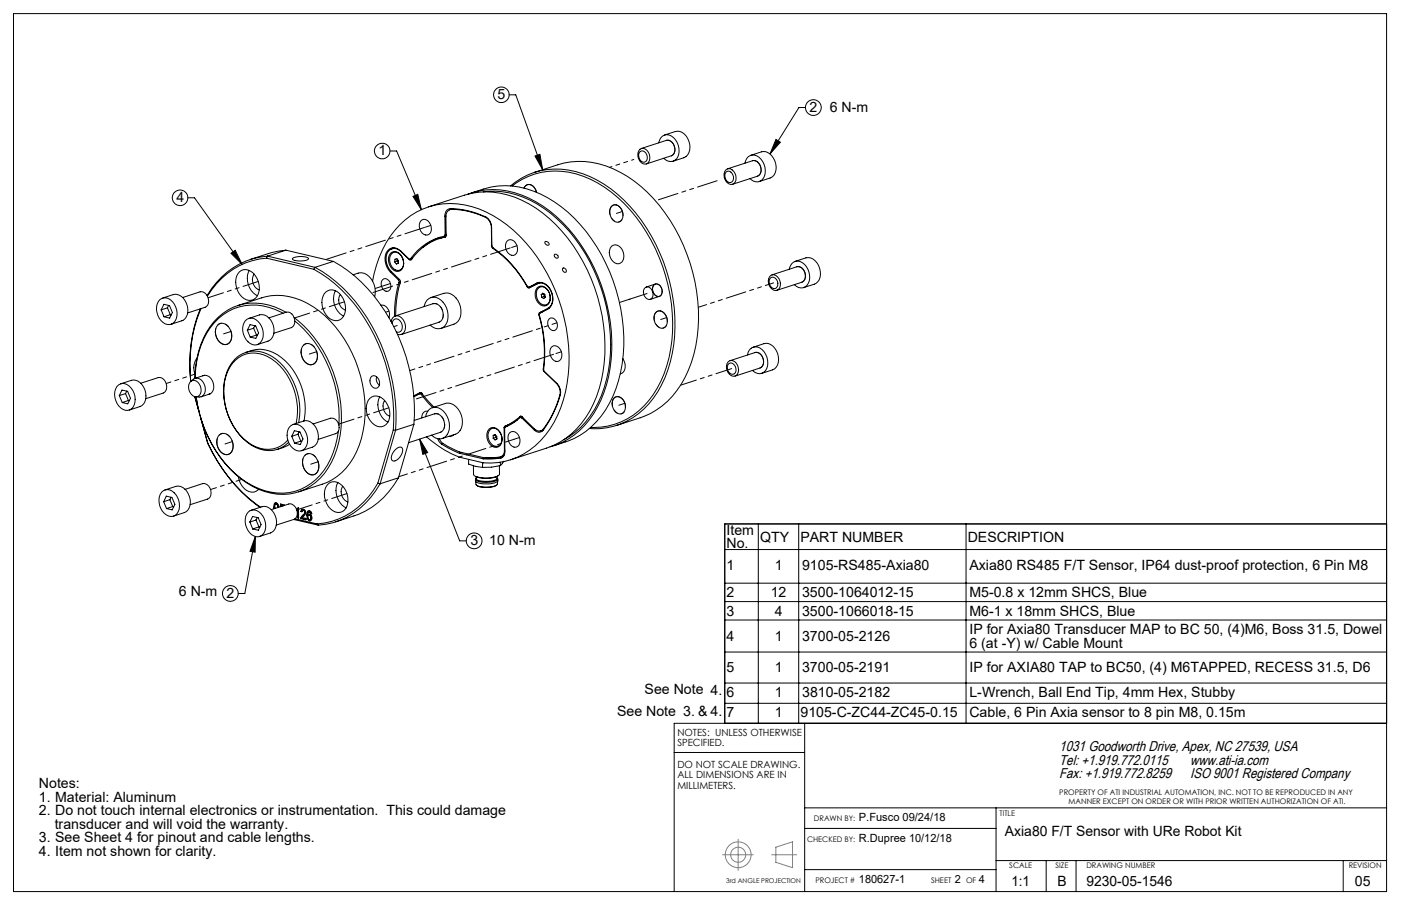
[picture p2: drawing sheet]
<svg xmlns="http://www.w3.org/2000/svg" width="432mm" height="279mm" viewBox="0 0 432 279" stroke-linecap="round" stroke-linejoin="round" font-family="sans-serif">
<g fill="none" stroke="#808080" stroke-width=".31">
<path d="M227.5 258.8v9.6M222.7 263.6h9.5M237.8 263.6h7.8M239.1 261.3l5.2-1.7v8l-5.2-1.7z"/>
<circle cx="227.5" cy="263.6" r="4"/>
<circle cx="227.5" cy="263.6" r="2.32"/>
</g>
<g fill="none" stroke="#000" stroke-width=".31">
<path d="M4.2 4.2h423.2v270.8h-423.2zM156.9 29.2h2.1l8.3 23.2M248.2 33.2h-2l-8.9 14.3M120.2 46.6h2l7.7 18.1M144.2 59.9a24.1 24.1 0 0 1 20.9 2.3 48.1 48.1 0 0 1 21.1 28.4 48.1 48.1 0 0 1-1 32.7 24.3 24.3 0 0 1-15.7 14.5M145.3 59.5a25.5 25.5 0 0 1 25.6 2.8 51.3 51.3 0 0 1 20.4 32.9 43.5 43.5 0 0 1-4.6 31.2 22.9 22.9 0 0 1-12.4 9.9l-3.7 1.2M148.9 59.2a27.4 27.4 0 0 1 20.8 6.6 53.1 53.1 0 0 1 17.2 51.2 28 28 0 0 1-13.1 18.6M157.3 57.3a22.4 22.4 0 0 1 24.6-2.8 45 45 0 0 1 21.5 23.6 50.4 50.4 0 0 1 1.6 38.4 23.8 23.8 0 0 1-20 15.7h-3.4M157.8 57.4a22.4 22.4 0 0 1 24.3-2.1 45.1 45.1 0 0 1 21.1 24.2 50.5 50.5 0 0 1 1.5 35.8 24.5 24.5 0 0 1-17.4 16.1l-5.3 .4M161.5 58a1.89 1.89 0 0 1 2-1.1 1.89 1.89 0 0 1 1.6 1.7l.2 .7M164.7 53.2a36.3 36.3 0 0 1 13.4-3.4 30.5 30.5 0 0 1 21.4 9.5 54.1 54.1 0 0 1 14.4 50 28 28 0 0 1-13.5 18.3l-3.1 1.2-7.2 2.4M164.9 48.1l1.5-.5 .9 4.8z"/>
<path d="M197.3 46a2.04 2.04 0 0 1 2.8 1.6 2.09 2.09 0 0 1-1.3 3 2.84 2.84 0 0 1-1.5-4.6zM197.3 46.7a1.83 1.83 0 0 1 2.1 .9 1.83 1.83 0 0 1-.4 2.2 1.73 1.73 0 0 1-1.8-.4 1.73 1.73 0 0 1-.4-1.8zM197.7 45.8l7.7-2.5a2.65 2.65 0 0 1 2.4 1.8 2.65 2.65 0 0 1-.9 2.9l-7.7 2.6M203 44.1a2.69 2.69 0 0 1 2.2-2.5 2.69 2.69 0 0 1 2.9 1.4 4.8 4.8 0 0 1 0 6.4 2.72 2.72 0 0 1-3.5-.6M204.8 41.6l3.3-1a4.1 4.1 0 0 1 4.5 3.9 3.6 3.6 0 0 1-1.8 4.1l-3.3 1.1M223.7 52.5a1.8 1.8 0 0 1 2.9 1 2.1 2.1 0 0 1-1.5 3.4 2.93 2.93 0 0 1-1.4-4.4zM223.9 53a1.64 1.64 0 0 1 2.2 1.6 1.3 1.3 0 0 1-1 1.7 1.3 1.3 0 0 1-1.5-1.3 1.8 1.8 0 0 1 .3-2zM224.2 52.1l7.8-2.5a2.64 2.64 0 0 1 2.4 1.8 2.64 2.64 0 0 1-.9 2.9l-7.7 2.5M229.6 50.3a2.66 2.66 0 0 1 2-2.4 2.66 2.66 0 0 1 2.9 1.2 5 5 0 0 1 .3 6.4 2.61 2.61 0 0 1-3.7-.4M231.4 47.9l3.3-1.1a4 4 0 0 1 4.4 3.7 3.6 3.6 0 0 1-1.8 4.4l-3.3 1.1M239.1 43l1.4 .9-3.2 3.6zM57.9 61h2l14.7 20.5"/>
<path d="M71.2 78.1l1.3-.9 2.1 4.3zM82.2 79.6a23.2 23.2 0 0 0-18.3 11.7M82.2 79.6l14.5 3.4M82.4 79a23.6 23.6 0 0 0-18.6 12.1M82.4 79l-.2 .6M82.4 79l14.7 3.4M88.1 77.2a39.1 39.1 0 0 0-10.9 2.8M88.1 77.2l-5.7 1.8M88.1 77.2l14.7 3.4M90.3 79.6a5.6 5.6 0 0 1 4.8 .1 2.79 2.79 0 0 1-2.8 .8l-.7-.1a1.39 1.39 0 0 1-1.5-.6zM120.4 78.1a2.29 2.29 0 0 1 3.7 1.5 2.81 2.81 0 0 1-1.4 4.1 3.6 3.6 0 0 1-2.3-5.6zM120.7 78.3a1.96 1.96 0 0 1 3.1 .8 2.93 2.93 0 0 1-.7 4.3 3.1 3.1 0 0 1-2.8-4.6z"/>
<path d="M121.1 76.4l-.5 .4M121.7 76.4l-.9 .3M122.4 80v.5M123.6 77.6a2.55 2.55 0 0 0-2.9-.8 2.55 2.55 0 0 0-1.7 2.5 5.5 5.5 0 0 0 1.6 4.4l2.6 2.6 .2 .4a40.3 40.3 0 0 0-1.4 10.7M123.6 77.6l2.6 2.5M123.6 77.5v.1M126.5 79.8h-.6a7 7 0 0 0-4.5-3.4 3.1 3.1 0 0 0-2.7 4.1 6 6 0 0 0 1.6 3.4M126.9 79.7l-.7 .4M127.1 79.7l-.7 .2M127.2 79.6l-.7 .2M127.3 60.6l1.5-.7 1.1 4.8zM129.8 68a1.88 1.88 0 0 1 2.9 1.3 2.01 2.01 0 0 1-1.6 3.2 2.94 2.94 0 0 1-1.3-4.5z"/>
<path d="M132.1 63.8l11.1-3.6a24.6 24.6 0 0 1 19.9 2.7 48.5 48.5 0 0 1 21.1 28.8 47.8 47.8 0 0 1-1.3 32.8 24.4 24.4 0 0 1-14.4 13.7l-11.1 3.6M135.6 73.2a15.7 15.7 0 0 0-5.3 3.1M137.1 66.7l.1 5.7M137.2 72.4l-.1 .3a17.6 17.6 0 0 0-10.6 7.1M137.2 73.1a19 19 0 0 0-10.7 7.2l-.3-.2M137.2 73.1h.1M137.4 73l-2 .6M137.4 66.6l-.3 .1M137.5 72.6l-.6 .2M137.5 72.2l-.3 .2M138.9 64.3a24.1 24.1 0 0 1 11.5 3.1l.6 .8 .5 1.4 .1 6.4a40 40 0 0 1 11.2 12.5h.3M138.9 64.3a1.94 1.94 0 0 0-1.8 2.4"/>
<path d="M138.9 64.3l-.4 .4M139.2 64.6a1.99 1.99 0 0 0-1.8 2.3l.1 5.8-.3 .4M139.2 64.6a24.9 24.9 0 0 1 10.4 2.4M139.6 64.3l-.9 .3M139.8 64.4l-.6 .2M149.6 67a3.6 3.6 0 0 1 1.8 3.2M149.8 67h-.2M151.4 70.2l.1 5.7M151.4 70.2h.1M151.5 75.9l.4 .7M151.6 75.9h-.1M151.9 76.6a35.3 35.3 0 0 1 10.6 11.9"/>
<path d="M152 76.5l-.1 .1M156.4 74.3a1.88 1.88 0 0 1 2.8 1.2 2.03 2.03 0 0 1-1.5 3.2 2.95 2.95 0 0 1-1.3-4.4zM168 74.5a.79 .79 0 0 1 .9 .2 .79 .79 0 0 1 .2 .9 .87 .87 0 0 1-1.1-1.1zM170.9 78.5a.77 .77 0 0 1 .9 .2 .77 .77 0 0 1 0 .9h-.5l-.4-.4zM188.5 76a2.16 2.16 0 0 1 3.3 1 2.96 2.96 0 0 1-1 4.3 3.3 3.3 0 0 1-2.3-5.3zM188.6 63.5a2.03 2.03 0 0 1 3.1 1.3 2.42 2.42 0 0 1-1.4 3.7 3.2 3.2 0 0 1-1.7-5zM49.2 92.5a2.9 2.9 0 0 1 4.5 1.2 4.4 4.4 0 0 1-.7 6.2 3.8 3.8 0 0 1-4.6-3.5 4.3 4.3 0 0 1 .8-3.9zM49.7 95.6l.8-1.8 1.7 .5 .9 2.1-.8 1.7-1.7-.4M49.7 95.6l.9 2.1M50.1 91.9l3.3-1.1a3.9 3.9 0 0 1 4.3 3.6 3.6 3.6 0 0 1-1.6 4.5l-3.4 1.1M51.6 94.9l-1.9 .7M51.6 94.9l.9 2.1"/>
<path d="M52 94.2l-.4 .7M52.5 97l-1.9 .7M52.5 97l.3 .1M56.3 91.8l5.4-1.8a2.65 2.65 0 0 1 2.4 1.8 2.65 2.65 0 0 1-.9 3l-5.4 1.7M61.7 95.2a45.1 45.1 0 0 0-2.9 22.5M61.9 95.2a44.5 44.5 0 0 0-3.1 22.4M73.3 94.2a34.5 34.5 0 0 1 12-3.1 23.9 23.9 0 0 1 18 9.6 39.9 39.9 0 0 1 8.1 34.5 19.4 19.4 0 0 1-12.1 14.1l-7.3 2.4M73.8 83.8a3.6 3.6 0 0 1 5.4 2 4.9 4.9 0 0 1-1 6.6 4.1 4.1 0 0 1-5.2-3.4 5 5 0 0 1 .8-5.2zM75.6 98.9a2.75 2.75 0 0 1 4.5 .9 4.6 4.6 0 0 1-.3 6.2 3.6 3.6 0 0 1-4.8-3 4.5 4.5 0 0 1 .6-4.1zM76.7 98.2l3.3-1.1a4.3 4.3 0 0 1 4.5 5.1 3.1 3.1 0 0 1-1.9 3l-3.3 1.1M76.8 83.4a6 6 0 0 0 2.5 7.8M78.4 84.6a3.2 3.2 0 0 0 1.5 4.8"/>
<path d="M82.9 98l5.3-1.7a2.65 2.65 0 0 1 2.5 1.8 2.65 2.65 0 0 1-.9 2.9l-5.4 1.8M87.2 96.6a16.7 16.7 0 0 0-24.4 8 30.3 30.3 0 0 0-2.7 12.1M88.2 96.3a17 17 0 0 0-22.3 2.9 27 27 0 0 0-5.8 17.5M90.7 98a39.2 39.2 0 0 1 13.1 40.6 18.4 18.4 0 0 1-14.7 13.8 22 22 0 0 1-18.2-7.8 40.6 40.6 0 0 1-10.5-22.2M90.9 99a39.3 39.3 0 0 1 13.6 32.1M96.7 83a49 49 0 0 1 22.1 29 56.1 56.1 0 0 1 2.4 20.6M97.1 82.4a48.7 48.7 0 0 1 21.4 26.5 56.8 56.8 0 0 1 3.4 23.8M97.1 82.4l-.4 .6M100.4 90.1a3.2 3.2 0 0 1 4.8 1.2 5.6 5.6 0 0 1 .1 6.9 3.6 3.6 0 0 1-5.4-2 5.4 5.4 0 0 1 .5-6.1zM102.8 80.6a48.9 48.9 0 0 1 21.3 26.4 55.6 55.6 0 0 1 3.5 23.8M102.8 80.6l-5.7 1.8M103.4 89.7a6 6 0 0 0 2.5 7.8"/>
<path d="M104.9 90.8a3.2 3.2 0 0 0 1.6 4.8M108.8 84.7a4.1 4.1 0 0 1 6.2 2.3 6.4 6.4 0 0 1 .5 4.5M114.8 86.7a29.6 29.6 0 0 1 13.6-21.3 23.6 23.6 0 0 1 23.6 1.1 48.5 48.5 0 0 1 21.1 28.7 47.8 47.8 0 0 1-1.3 32.9 23.2 23.2 0 0 1-22.8 14.6l-7.5-1.7a33 33 0 0 1-10.1-6.3M117.4 94.1a2.74 2.74 0 0 1 2.5 3.9M117.9 86.3a1.52 1.52 0 0 1 2.4 1.1 1.47 1.47 0 0 1 0 1.8 1.47 1.47 0 0 1-1.8 .4 2.42 2.42 0 0 1-.6-3.3zM120.3 83.9l2.5 2.4M120.5 99.2a1.93 1.93 0 0 1 1.7-1.8 1.93 1.93 0 0 1 2.1 1.2 3.1 3.1 0 0 1-.5 4.5h-1.3M120.7 83.8l-.4 .1M120.8 99.7a1.39 1.39 0 0 1 1.2-1.4 1.39 1.39 0 0 1 1.5 1 2.06 2.06 0 0 1-.5 3.1h-.8M121.6 80.8l.5 .6M121.6 80.8l.1-.9 .6-.1 .5 .6-.1 .8-.6 .2M121.8 97.4l11.7-3.7a3.2 3.2 0 0 1 2.9 1.9 3.2 3.2 0 0 1-.5 3.4l-12.2 4.2"/>
<path d="M122.4 80.5l.4 .5M122.4 80.5l-.8 .3M122.8 86.3l.2 .8M122.8 81.2l-.7 .2M123 87.1l-.5 1.8a34.4 34.4 0 0 0-.9 8.6M123.1 86.1l-.3 .2M123.4 86.9l-.4 .2M130.7 94.5a3.1 3.1 0 0 1 2.4-2.8 3.1 3.1 0 0 1 3.5 1.5 6.1 6.1 0 0 1 .6 7.2 3 3 0 0 1-4.6-.1M132.8 91.8l4-1.3a4.2 4.2 0 0 1 4.8 3.2 4.6 4.6 0 0 1-1.7 6.3l-4 1.3M162.5 88.5l.5 .4 2.7-1.4a3.2 3.2 0 0 1 4 2 4.2 4.2 0 0 1-.9 5.6M162.7 88.5h-.2M163.4 88.4l.2 .1"/>
<path d="M164 88.2l-.9 .3M165.5 87.3a3.9 3.9 0 0 1 4.8 3.5 3.9 3.9 0 0 1-1.5 4.6l-2.4 1.2-.2 .3a43.3 43.3 0 0 1 1.4 16.9M165.5 87.3l-2.4 1.2M165.6 88.8a2.13 2.13 0 0 1 3.3 .8 3 3 0 0 1-1 4.8 3.6 3.6 0 0 1-2.3-5.6zM165.8 89a1.91 1.91 0 0 1 3.1 .6 3.1 3.1 0 0 1-.5 4.4 3.1 3.1 0 0 1-2.9-4.4zM166.1 97.1a39.5 39.5 0 0 1 1.3 16.7M166.1 87.1l-.6 .2M166.2 97l-.1 .1M166.3 87.1l-2.3 1.1M166.3 96.4l-.2 .7M166.8 90.8l.5-.4 .6 .4 .2 .9M166.8 90.8l.2 .9"/>
<path d="M166.9 87.1l-.9 .3M167.1 96.1l-.2 .2M167.1 96.1l-.8 .3M167.6 90.6h.1M167.6 90.6l-.8 .2M167.6 90.6l.1 .8M167.7 91.4l.4 .3M167.7 91.4l-.7 .3M168.1 91.7l-.5 .4-.6-.4M168.8 95.1l-2.5 1.3M169.2 98.4a1.52 1.52 0 0 1 1.6-.2 1.52 1.52 0 0 1 .9 1.4 1.45 1.45 0 0 1-.1 1.8 1.45 1.45 0 0 1-1.8 .3 2.42 2.42 0 0 1-.6-3.3zM169.4 95l-2.3 1.1"/>
<path d="M169.4 94.9l-.6 .2M173.5 82.7a.75 .75 0 0 1 .9 .4 .75 .75 0 0 1-.2 .9 .89 .89 0 0 1-.7-1.3zM198.6 89a1.42 1.42 0 0 1 1.5-.4 1.42 1.42 0 0 1 1 1.2 1.5 1.5 0 0 1 .1 1.8 1.5 1.5 0 0 1-1.7 .6 2.46 2.46 0 0 1-.9-3.2zM201.5 87.9a1.78 1.78 0 0 1 2 .2 1.78 1.78 0 0 1 .6 1.9 1.34 1.34 0 0 1-1.1 1.5 1.34 1.34 0 0 1-1.6-1.1l-.3-1.5zM201.6 87.8a1.63 1.63 0 0 1 2.4 1.4 1.41 1.41 0 0 1-.2 1.8 1.41 1.41 0 0 1-1.8 .1 2.35 2.35 0 0 1-.4-3.3zM202 87.6l-2.8 .9M202.2 96.2a2.06 2.06 0 0 1 3.2 1.3 2.43 2.43 0 0 1-1.5 3.7 3.2 3.2 0 0 1-1.7-5zM203.2 91.4l-2.8 .9M237.5 85a2 2 0 0 1 2.8 1.6 1.9 1.9 0 0 1 .1 2 1.9 1.9 0 0 1-1.9 .9 2.92 2.92 0 0 1-1-4.5zM237.6 85.7a1.85 1.85 0 0 1 2 .9 1.85 1.85 0 0 1-.4 2.2 1.86 1.86 0 0 1-2-.9 1.86 1.86 0 0 1 .4-2.2zM237.9 84.8l7.7-2.5a2.65 2.65 0 0 1 2.5 1.8 2.65 2.65 0 0 1-.9 2.9l-7.8 2.5M243.3 83a2.62 2.62 0 0 1 1.8-2.4 2.62 2.62 0 0 1 2.9 1 4.9 4.9 0 0 1 .1 6.9 2.64 2.64 0 0 1-3.3-.7"/>
<path d="M245.1 80.6l3.3-1.1a3.8 3.8 0 0 1 4.3 3.4 3.8 3.8 0 0 1-1.7 4.7l-3.3 1.1M36.5 118.7a2.78 2.78 0 0 1 3.9 1 4.9 4.9 0 0 1 .1 6.4 3.4 3.4 0 0 1-4.8-2.6 4.3 4.3 0 0 1 .8-4.8zM37.2 118.4l3.3-1.1a4 4 0 0 1 4.4 3.8 3.6 3.6 0 0 1-1.8 4.3l-3.3 1.1M43.4 118.2l5.4-1.7a2.65 2.65 0 0 1 2.4 1.8 2.65 2.65 0 0 1-.9 2.9l-5.4 1.7M58.8 117.6a2.03 2.03 0 0 1 3 1.5 2.06 2.06 0 0 1 .1 2.2 2.06 2.06 0 0 1-1.9 1 3.1 3.1 0 0 1-1.2-4.7zM58.8 117.6a2.22 2.22 0 0 1 2.2-1 2.22 2.22 0 0 1 1.8 1.7 2.79 2.79 0 0 1-1.1 4.1h-1.4M60.7 110.5a5.1 5.1 0 0 0-.6 5M62.4 115.9a2.47 2.47 0 0 1 3.3 2.1 2.59 2.59 0 0 1-1.4 3.6M63 115.7l-2.9 1M67 100.3a2.17 2.17 0 0 1 3.5 .6 3.6 3.6 0 0 1-.5 5.3 3.5 3.5 0 0 1-3.6-4.6zM75.8 108.7a10.5 10.5 0 0 1 12.2 2.7 20.8 20.8 0 0 1 5.7 18.4M76.2 101.8l.9-1.7 1.7 .4 .9 2.2-.9 1.7-1.7-.4"/>
<path d="M76.2 101.8l.9 2.2M78.2 101.2l.9 2.1M78.2 101.2l-2 .6M78.5 100.5l-.3 .7M79.1 103.3l-2 .7M79.1 103.3l.2 .1M93.5 106.5a2.2 2.2 0 0 1 3.4 .6 3.5 3.5 0 0 1-.5 5.3 3.1 3.1 0 0 1-3.5-3 3.4 3.4 0 0 1 .6-2.9zM114.3 116.3a1.46 1.46 0 0 1 1.5-.3 1.46 1.46 0 0 1 1 1.2 1.53 1.53 0 0 1 .1 1.8 1.53 1.53 0 0 1-1.8 .6 2.49 2.49 0 0 1-.8-3.3zM116.1 116.2a2.19 2.19 0 0 0 .8 2.5M167.4 113.8l.3 .7M167.6 113.8l.2 .7 3.9 3.8a3.7 3.7 0 0 1 .9 3.6 34.5 34.5 0 0 1-5.2 10.7M167.6 113.8h-.2"/>
<path d="M167.7 114.5l3.9 3.8M167.7 114.5h.1M170 107a1.89 1.89 0 0 1 2.9 1.2 2.04 2.04 0 0 1-1.6 3.2 2.91 2.91 0 0 1-1.3-4.4zM171.6 118.3a3.9 3.9 0 0 1 .9 3.6M171.6 118.3h.1M192 110.6l.2 .4a2.74 2.74 0 0 1-1 4.3M224.4 111.6a1.83 1.83 0 0 1 2.9 1.1 2.13 2.13 0 0 1-1.4 3.3 2.97 2.97 0 0 1-1.5-4.4zM224.7 112.1a1.84 1.84 0 0 1 2 1 1.84 1.84 0 0 1-.4 2.2 1.83 1.83 0 0 1-2-1 1.83 1.83 0 0 1 .4-2.2zM225 111.2l7.7-2.5a2.69 2.69 0 0 1 2.3 4.2l-.8 .6-7.6 2.5M230.4 109.5a2.69 2.69 0 0 1 2.1-2.5 2.69 2.69 0 0 1 3 1.4 4.8 4.8 0 0 1-.1 6.4 2.68 2.68 0 0 1-3.5-.6M232.2 107.1l3.3-1.1a4.1 4.1 0 0 1 4.4 4 3.4 3.4 0 0 1-1.8 4.1l-3.3 1M36.8 122l.8-1.7 1.7 .4 .9 2.1-.8 1.7-1.7-.4"/>
<path d="M36.8 122l.9 2.1M38.7 121.4l.9 2.1M38.7 121.4l-1.9 .6M39.1 120.6l-.4 .8M39.6 123.5l-1.9 .6M39.6 123.5l.3 .1M60.5 122.4a37.6 37.6 0 0 0 15.7 26.4 17.2 17.2 0 0 0 19.6 .3 23.2 23.2 0 0 0 8.5-16.1M61.2 126.6l-1.2-4.3 1.3 4.6M61.8 128.8l2.2 7.9M61.9 129.2l2.1 7.4M64 136.7a50.4 50.4 0 0 0 16.1 19.8M64 136.6a48.6 48.6 0 0 0 16.3 19.8"/>
<path d="M64 136.6v.1M64.8 121.4l-2.8 1M67.5 134.3a2.22 2.22 0 0 1 3.4 .5 3.6 3.6 0 0 1-.5 5.3 3.5 3.5 0 0 1-3.5-4.6zM89.3 137l-3.8 1.6M89.6 131.3a3 3 0 0 1 4.5 1.7 4.2 4.2 0 0 1-1 6 4 4 0 0 1-4.6-3.9 4.2 4.2 0 0 1 1.1-3.8zM89.9 134.5l.8-1.7 1.8 .4 .9 2.2-.9 1.7-1.7-.4M89.9 134.5l.9 2.2M91.3 130.6a19.8 19.8 0 0 0-7.5-19.9 8.7 8.7 0 0 0-13.7 4 19.4 19.4 0 0 0 7.4 22.4 8.5 8.5 0 0 0 11.2-1.4M91.8 133.9l-1.9 .6M91.8 133.9l.9 2.1M92 130.4a20.4 20.4 0 0 0-8.1-20.5 9.1 9.1 0 0 0-14.3 6 20.2 20.2 0 0 0 7.9 21.4 8.8 8.8 0 0 0 11.4-.9M92.2 133.2l-.4 .7"/>
<path d="M92.7 136l-1.9 .7M92.7 136l.3 .1M93.7 129.8a4.1 4.1 0 0 1 4.3 3.9 3.5 3.5 0 0 1-1.7 4.2l-3.3 1.1M93.7 129.8l-3.4 1.1M96.5 130.7l5.4-1.7a2.64 2.64 0 0 1 2.5 1.8 2.64 2.64 0 0 1-1 2.9l-5.3 1.8M114.1 122.8a3.5 3.5 0 0 1 5.3 2 4.9 4.9 0 0 1-1 6.5 3.4 3.4 0 0 1-4.3-1.5 5.6 5.6 0 0 1 0-7zM117.1 122.4a6 6 0 0 0 2.5 7.8M118.6 123.5a3.3 3.3 0 0 0 1.5 4.8M121.2 132.6l.7 .1M121.2 132.6l-4.7 16.4M121.7 138.9a1.72 1.72 0 0 1 2.2-.8 3.4 3.4 0 0 1-2.6 4.1 1.04 1.04 0 0 1-.7-1.5zM121.9 132.7l-4.7 16.5"/>
<path d="M127.6 130.8l-5.7 1.9M127.6 130.8l-4.8 16.6M127.7 129.6l6.2-2a2.95 2.95 0 0 1 3.2 3.3 2.41 2.41 0 0 1-1.4 2.4l-9.8 3.2M129.3 121.5l.5 .1M129.3 121.5l-1.7 .8M129.3 135.4l2.5 4.2-1.5 .5zM129.3 135.4l12.4 31.4h2M129.5 121.1l.5 .2 3.8 4.3M129.5 121.1l-2 1M129.6 121l-.1 .1M129.8 121.1l-2.3 1.1M129.8 121.6l3.5 4.1"/>
<path d="M130 121.2l-.7 .2M130.2 121.5l-.4 .1M131.2 128.5a3.1 3.1 0 0 1 2.1-2.8 3.1 3.1 0 0 1 3.4 1.1 5.9 5.9 0 0 1 .6 7.9 3.1 3.1 0 0 1-4.3-.5M131.8 126.8a1.66 1.66 0 0 0-1.8 2.1M133.3 125.7l4-1.3a4.4 4.4 0 0 1 4.9 3.7 4.4 4.4 0 0 1-1.9 5.8l-4 1.3M134.9 135.3l.4 .9 .8 .7M135.4 135.4a6.9 6.9 0 0 0 4.3 3.1l1.9 .9 7.5 1.7 1.9 .1a7 7 0 0 0 3.9-.7l.5-.9 .1-.7M136.1 136.9l5.5 2.9M136.6 136.8l-.5 .1M139.8 134.1l-1 .5h-.5M141.6 139.8l7.3 1.7M142.3 139.5l-.7 .3"/>
<path d="M150.7 132.4a2.09 2.09 0 0 1 3.3 .8 3.4 3.4 0 0 1-.4 4.6 3 3 0 0 1-3.6-3.5l.3-1.4zM151.2 132.4a2.14 2.14 0 0 1 3.1 1.3 2.66 2.66 0 0 1-1.1 4 3.2 3.2 0 0 1-2-5.3zM152 134.3l.5-.3 .6 .6v.8l-.5 .3-.6-.6M152 134.3v.8M152.6 134.1l-.6 .2M152.8 134.2v.7M152.8 134.9l.3 .3M152.8 134.9l-.8 .2M155.4 131.9l.1 7M155.6 138.8l-.1 .1M155.6 131.4l-.2 .5M155.6 131.8l-.2 .1"/>
<path d="M156.4 131.2l-.2 .3M156.4 131.2l-.8 .2M157.1 133.4a2.28 2.28 0 0 1 2.4 .4 2.28 2.28 0 0 1 .8 2.3 1.66 1.66 0 0 1-1.4 1.8 1.66 1.66 0 0 1-1.9-1.3 2.86 2.86 0 0 1 .1-3.2zM159.5 129.5l-3.1 1.7M160.3 128.4l.5 .1M160.3 128.4a16.5 16.5 0 0 1-4.7 3M160.5 128.3l-.2 .1M160.8 128.9l-.5-.1-2.2 1.7-2.5 1.4v7.3a1.79 1.79 0 0 1-1.3 2.1M160.8 128.4l-.3 .3M160.8 128.9l3.9 3.7M160.8 128.5l3.9 3.8a1.77 1.77 0 0 0 2.8 0M160.9 128.6l-.5 .2"/>
<path d="M161.1 128.8l-.3 .1M164.7 132.6a1.72 1.72 0 0 0 2.7 0M165 132.5l-.3 .1M166.5 132.9l.6 .1M167.4 132.6l-.7 .3M167.7 132.2l-.2 .1M172.5 121.9a30.3 30.3 0 0 1-5 10.4M172.7 121.8l-.2 .1M189.3 122.7a2.27 2.27 0 0 1 3.4 2 1.98 1.98 0 0 1-.2 2.1 1.98 1.98 0 0 1-2 .7 3.2 3.2 0 0 1-1.2-4.8zM49.8 151.8a2.75 2.75 0 0 1 4.5 .8 4.7 4.7 0 0 1-.3 6.3 3.6 3.6 0 0 1-4.8-3 4.7 4.7 0 0 1 .6-4.1zM50.4 154.7l.9-1.7 1.7 .4 .9 2.1-.8 1.7-1.8-.4M50.4 154.7l.9 2.1"/>
<path d="M50.8 151.1l3.4-1.1a3.7 3.7 0 0 1 4.2 3.2 3.8 3.8 0 0 1-1.6 4.9l-3.3 1.1M52.4 154.1l.8 2.1M52.4 154.1l-2 .6M52.7 153.4l-.3 .7M53.2 156.2l-1.9 .6M53.2 156.2l.3 .1M57 150.9l5.4-1.7a2.64 2.64 0 0 1 2.5 1.8 2.64 2.64 0 0 1-.9 2.9l-5.4 1.7M73.5 147a5.1 5.1 0 0 0 4.7 4.8l1.5-.9M76.5 157.9a2.88 2.88 0 0 1 4.5 1.3 4.5 4.5 0 0 1-.6 6.1 3.4 3.4 0 0 1-4.4-2.5 4.6 4.6 0 0 1 .5-4.9zM77.4 157.3l3.4-1a3.9 3.9 0 0 1 4.3 3.5 3.8 3.8 0 0 1-1.7 4.6l-3.4 1M79.3 159.6l-.4 .8M83.6 157.2l5.4-1.8a2.64 2.64 0 0 1 2.5 1.9 2.64 2.64 0 0 1-1 2.9"/>
<path d="M84.4 156.5l.1-1a.67 .67 0 0 1 .7-.4 .67 .67 0 0 1 .6 .7l.1 .7M84.4 156.5v.4M84.6 156.4v.4M84.6 156.4l-.2 .1M84.9 155.1l-.2 .3-.1 1M85.1 155.4l.4 .4 .1 .7M85.1 155.4l-.3 .2-.1 1.2M85.2 155.4h.1M85.2 155.4h-.3M85.3 155.4l.3 .2 .2 .9M85.3 155.4h-.2M86.6 155.5l-.1 .7"/>
<path d="M86.7 155.9v.3M86.7 155.9l.5 .1M86.7 155.9l.7 .1M87.6 155.9v-.2l-1.1-.3-.1 .9M90.9 160l6.8 1.6M91.4 157.1l.6-.4v3.1l-.2-.1M91.7 157.3l-.2 .2M91.7 157.3l.1 2.4M91.7 157.3l.2 2.3M91.9 159.6l.1 .1M91.9 159.6l-.1 .1M92 156.6l-.7 .6"/>
<path d="M92.7 157.7a.77 .77 0 0 1 1-.6 .77 .77 0 0 1 .5 1l-.2 .7-.9 .8 1.2 .3v.4l-1.6-.4M92.8 159.7l-.1 .2M92.9 159.9l1.4 .3M92.9 157.7h.2M92.9 157.7h-.2M92.9 159.9h-.2M93 159.6l-.1 .3M93 159.6l-.2 .1M93.2 157.1l-.3 .6M93.3 158.9l-.5 .8M93.5 157.4l-.4 .1v.3l-.4-.1M93.5 157.4l.4 .6"/>
<path d="M93.5 158.9l-.5 .7M93.5 158.9h-.2M93.7 157.3l.4 .6M93.7 157.3l-.4 .1M93.7 157.3l-.2 .1M93.9 140.5a2.33 2.33 0 0 1 3.9 1.2 3.4 3.4 0 0 1-.9 4.7 3.5 3.5 0 0 1-3.6-4.6zM93.9 158l-.6 .9M94.1 157.9l-.6 1M94.1 157.9l-.2 .1M94.5 158.9l.4 1.3 .5 .4M94.7 158.9l.3 1.2 .6 .4M94.7 158.9h-.2"/>
<path d="M94.8 157.7a.8 .8 0 0 1 .9-.1 .8 .8 0 0 1 .4 .9l-.3-.1M94.8 157.7l-.3 1.2M94.8 157.7h.2l-.3 1.2M94.9 158.8l.2-.2a1.11 1.11 0 0 1 1 .8 1.11 1.11 0 0 1-.4 1.2h-.3M95.2 158.6l-.3 .2M95.4 158.9l.3 .2 .1 .6M95.4 158.9a.62 .62 0 0 0-.5 .8 .62 .62 0 0 0 .8 .4l.1-.4M95.4 157.9l-.4 .2-.1 .7M95.4 157.9l.3 .2M95.5 158.8l.2 .1M95.5 158.9l.3 .2 .2 .5M95.5 158.9h-.4"/>
<path d="M95.5 158.9h-.1M95.6 157.8l.2 .2M95.6 157.8l-.4 .1M95.6 157.8l-.2 .1M95.7 158.1l.1 .3M95.8 158l.2 .4M95.8 158l-.1 .1M96 158.4h.1M96 158.4h-.2M96 159.6l-.1 .4-.4 .2M96 159.6l-.2 .1M101.1 149.3a3.2 3.2 0 0 1 4.9 1.1 5.7 5.7 0 0 1 .1 7 3.2 3.2 0 0 1-4.9-1.2 5.6 5.6 0 0 1-.1-6.9z"/>
<path d="M104.1 148.8a6.1 6.1 0 0 0 2.6 7.8M105.7 150a3.3 3.3 0 0 0 1.5 4.8M116.5 149a23.3 23.3 0 0 1-18.8 12.6M116.5 149l.7 .2M117.2 149.2a23.7 23.7 0 0 1-19.1 12.8M122.8 147.4a24.6 24.6 0 0 1-13.7 11.7l-5.7 1.8M122.8 147.4l-5.6 1.8M144.4 141.7v1.4l2.2 .7 2.1 .3M145.9 143.6l.1 2.8a3.8 3.8 0 0 0 3.4 1l2.6-.2 1.7-.6 .3-.3-.1-2.7M146.5 147.8v.5a3.8 3.8 0 0 0 3.4 .9l2.4-.2 .5-.2 .6-.6M146.8 149.6a6.8 6.8 0 0 0 6.2 0M148.7 142.7v1.4"/>
<path d="M149.7 141.2h.2M149.9 141.2l-1 .3M153.2 146.9v.6a5.3 5.3 0 0 1-4.7 .9 1.93 1.93 0 0 1-1.8-.8v-.6M153.2 147.4l.2 .3a2.93 2.93 0 0 1-2.9 1l-2.5-.1a1.47 1.47 0 0 1-1.5-.8l.2-.3M153.4 146.8a8.5 8.5 0 0 1-6.9 .1M153.4 148.3l-.1 1a6.8 6.8 0 0 1-6.4 .3l-.4-1.2M153.4 147.7v.5M154.2 142.6v1M154.2 143.6l-2.7 .5h-2.8M154.3 141.3l-3.3 .3-2.1-.1M154.7 141.1l-.4 .2M154.9 141l-5 .2"/>
<path d="M155.3 142.2l-1.1 1.4M155.3 140.5l-1 .4M77 161l.9 2.1M77 161l.9-1.7 1.7 .4 .9 2.1-.9 1.7-1.7-.4M78.7 165.5l-.1 4.8-1.6-.3zM78.7 165.5l-3.2 17.5h-2.1M78.9 160.4l-1.9 .6M78.9 160.4l.9 2.1M79.8 162.5l-1.9 .6M79.8 162.5l.3 .1M90.5 160.2l-5.3 1.7M90.5 160.2l7.6 1.8"/>
<path d="M95.6 160.5h.2M95.6 160.5l-.2 .1M97.7 161.6l.4 .4M223.4 169.5h204M223.4 179.8h204M233.7 161.6v61.5M246.2 161.6v61.5M297.7 161.6v61.5M427.4 161.6h-204v61.5M223.4 185.5h204M223.4 191.2h204M223.4 201.1h204"/>
<path d="M223.4 210.6h204M223.4 216.9h204M207.8 232.1h40.2M248 223.1v51.9M427.4 223.1h-219.6v51.9M248 249.1h179.4M248 255.5h59M307 249.1v25.9M248 268.2h59M307 265.4h120.4M322.4 265.4v9.6M331.6 265.4v9.6"/>
<path d="M414 265.4v9.6"/>
<circle cx="154.5" cy="29.2" r="2.39"/>
<circle cx="250.7" cy="33.2" r="2.43"/>
<circle cx="117.8" cy="46.6" r="2.38"/>
<circle cx="55.5" cy="61" r="2.38"/>
<circle cx="146.1" cy="166.8" r="2.42"/>
<circle cx="71" cy="183" r="2.42"/>
</g>
<path d="M239.1 43l1.4 .9-3.2 3.6zM78.7 165.5l-.1 4.8-1.6-.3zM129.3 135.4l2.5 4.2-1.5 .5zM127.3 60.6l1.5-.7 1.1 4.8zM164.9 48.1l1.5-.5 .9 4.8zM71.2 78.1l1.3-.9 2.1 4.3z" fill="#000"/>
<path d="M189.9 63.2a3.2 3.2 0 0 1 1.2 5.1 2.29 2.29 0 0 1-3-1.8 2.18 2.18 0 0 1 1.8-3.3M203.6 95.9a3.2 3.2 0 0 1 1.2 5.1 2.29 2.29 0 0 1-3-1.8 2.18 2.18 0 0 1 1.8-3.3M190.7 122.3a3.2 3.2 0 0 1 1.2 5.2 2.29 2.29 0 0 1-3-1.9 2.18 2.18 0 0 1 1.8-3.3" fill="none" stroke="#000" stroke-width=".31" stroke-dasharray="6.3 1.3 1.3 1.3 1.3 1.3" stroke-dashoffset="2.1"/>
<g fill="none" stroke="#000" stroke-width=".31" stroke-dasharray="6.3 1.3 1.3 1.3 1.3 1.3">
<path d="M161.5 58a1.56 1.56 0 0 1 1.9-1.1M163.4 56.9a3 3 0 0 1 2 2.4M165.3 58.9l-.4 .2M205.4 43.3h.7M206.1 43.3a2.73 2.73 0 0 1 .8 4.7M232 49.6l.7-.1M232.7 49.5a2.73 2.73 0 0 1 .8 4.8M132.8 69.5l-1.7 .6M159.4 75.8l-1.7 .5M191.8 65.2l-1.8 .6M115.6 89l4.8-1.6M119.9 95.9l-1 .4"/>
<path d="M133.5 93.6h.9M193.9 92.3h.1M193.9 92.3l-3 1M199.4 90.5l-5.5 1.8M205.5 97.9l-1.9 .6M245.6 82.3l.8-.1M246.4 82.2a2.73 2.73 0 0 1 .8 4.8M71.2 102.2l-2.3 .8M97.6 108.4l-2.3 .8M122.4 100.4l-1 .3M173 108.5l-1.7 .5M232.7 108.7h.8"/>
<path d="M233.5 108.7a2.73 2.73 0 0 1 .8 4.8M71.6 136.2l-2.3 .7M133.9 127.6h.9M160.1 134.9l-1.7 .6M192.6 124.4l-1.9 .6M98.1 142.4l-2.3 .7"/>
</g>
<path d="M69 106.2a2.17 2.17 0 0 0 2.4-2.4 3.5 3.5 0 0 0-3.5-4.1 3.5 3.5 0 0 0-.2 5.8l1.3 .7M95.4 112.4a2.17 2.17 0 0 0 2.5-2.4 3.5 3.5 0 0 0-3.5-4 3.5 3.5 0 0 0-.2 5.8l1.2 .6M69.4 140.2a2.17 2.17 0 0 0 2.5-2.5 3.5 3.5 0 0 0-3.5-4 3.5 3.5 0 0 0-.2 5.8l1.2 .7M95.8 146.4a2.17 2.17 0 0 0 2.5-2.5 3.5 3.5 0 0 0-3.5-4 3.5 3.5 0 0 0-.2 5.8l1.2 .7" fill="none" stroke="#000" stroke-width=".31" stroke-dasharray="6.3 1.3 1.3 1.3 1.3 1.3" stroke-dashoffset=".4"/>
<path d="M134.4 93.6a3.5 3.5 0 0 1 1.4 5.5l-.5 .3M134.8 127.6a3.5 3.5 0 0 1 1.5 5.4l-.5 .3" fill="none" stroke="#000" stroke-width=".31" stroke-dasharray="6.3 1.3 1.3 1.3 1.3 1.3" stroke-dashoffset="5.9"/>
<path d="M238.4 87.2l-23.2 7.6" fill="none" stroke="#000" stroke-width=".31" stroke-dasharray="6.3 1.3 1.3 1.3 1.3 1.3" stroke-dashoffset="3.7"/>
<path d="M225.5 113.7l-15.7 5.1" fill="none" stroke="#000" stroke-width=".31" stroke-dasharray="6.3 1.3 1.3 1.3 1.3 1.3" stroke-dashoffset="1.2"/>
<path d="M195.3 49.2l-7.4 2.4" fill="none" stroke="#000" stroke-width=".31" stroke-dasharray="6.3 1.3 1.3 1.3 1.3 1.3" stroke-dashoffset="5.6"/>
<path d="M221.9 55.4l-19.9 6.5" fill="none" stroke="#000" stroke-width=".31" stroke-dasharray="6.3 1.3 1.3 1.3 1.3 1.3" stroke-dashoffset="-.9"/>
<path d="M126.3 114.3l45.4-14.8" fill="none" stroke="#000" stroke-width=".31" stroke-dasharray="6.3 1.3 1.3 1.3 1.3 1.3" stroke-dashoffset="4.7"/>
<path d="M51.2 118.3l8.9-2.9" fill="none" stroke="#000" stroke-width=".31" stroke-dasharray="6.3 1.3 1.3 1.3 1.3 1.3" stroke-dashoffset="4.9"/>
<path d="M64.9 151l9.6-3.2" fill="none" stroke="#000" stroke-width=".31" stroke-dasharray="6.3 1.3 1.3 1.3 1.3 1.3" stroke-dashoffset="4.5"/>
<path d="M64.2 91.8l15.4-5M90.7 98.1l15.5-5M104.4 130.8l15.5-5M91.5 157.2l15.4-5" fill="none" stroke="#000" stroke-width=".31" stroke-dasharray="6.3 1.3 1.3 1.3 1.3 1.3" stroke-dashoffset="1.4"/>
<path d="M122.9 147l35.5-11.5" fill="none" stroke="#000" stroke-width=".31" stroke-dasharray="6.3 1.3 1.3 1.3 1.3 1.3" stroke-dashoffset="3.5"/>
<path d="M127.6 123.2l43.7-14.2" fill="none" stroke="#000" stroke-width=".31" stroke-dasharray="6.3 1.3 1.3 1.3 1.3 1.3" stroke-dashoffset="-.8"/>
<path d="M100.4 80l30.7-9.9" fill="none" stroke="#000" stroke-width=".31" stroke-dasharray="6.3 1.3 1.3 1.3 1.3 1.3" stroke-dashoffset="-.3"/>
<path d="M114.5 90.3l43.2-14" fill="none" stroke="#000" stroke-width=".31" stroke-dasharray="6.3 1.3 1.3 1.3 1.3 1.3" stroke-dashoffset="-.5"/>
<g font-size="4.4">
<text x="153.4" y="30.5">5</text>
<text x="249.5" y="34.4">2</text>
<text x="255.7" y="34.6">6 N-m</text>
<text x="116.7" y="47.8">1</text>
<text x="54.4" y="62.2">4</text>
<text x="223.9" y="164.9">Item</text>
<text x="234.2" y="167">QTY</text>
<text x="246.7" y="167">PART NUMBER</text>
<text x="298.3" y="167">DESCRIPTION</text>
<text x="145" y="168">3</text>
<text x="150.8" y="168.2">10 N-m</text>
<text x="223.9" y="169.1">No.</text>
<text x="223.9" y="175.7">1</text>
<text x="238.8" y="175.7">1</text>
<text x="247.2" y="175.7">9105-RS485-Axia80</text>
<text x="298.8" y="175.7">Axia80 RS485 F/T Sensor, IP64 dust-proof protection, 6 Pin M8</text>
<text x="55.1" y="183.9">6 N-m 2</text>
<text x="223.9" y="184.2">2</text>
<text x="237.6" y="184.2">12</text>
<text x="247.2" y="184.2">3500-1064012-15</text>
<text x="298.8" y="184.2">M5-0.8 x 12mm SHCS, Blue</text>
<text x="223.9" y="189.9">3</text>
<text x="238.8" y="189.9">4</text>
<text x="247.2" y="189.9">3500-1066018-15</text>
<text x="298.8" y="189.9">M6-1 x 18mm SHCS, Blue</text>
<text x="223.9" y="197.6">4</text>
<text x="238.8" y="197.6">1</text>
<text x="247.2" y="197.6">3700-05-2126</text>
<text x="298.8" y="195.5">IP for Axia80 Transducer MAP to BC 50, (4)M6, Boss 31.5, Dowel</text>
<text x="298.8" y="199.7">6 (at -Y) w/ Cable Mount</text>
<text x="223.9" y="207.3">5</text>
<text x="238.8" y="207.3">1</text>
<text x="247.2" y="207.3">3700-05-2191</text>
<text x="298.8" y="207.3">IP for AXIA80 TAP to BC50, (4) M6TAPPED, RECESS 31.5, D6</text>
<text x="198.7" y="214.2">See Note 4.</text>
<text x="223.9" y="214.8">6</text>
<text x="238.8" y="214.8">1</text>
<text x="247.2" y="214.8">3810-05-2182</text>
<text x="298.8" y="214.8">L-Wrench, Ball End Tip, 4mm Hex, Stubby</text>
<text x="190.2" y="220.8">See Note 3. &amp; 4.</text>
<text x="223.9" y="221">7</text>
<text x="238.8" y="221">1</text>
<text x="246.7" y="221">9105-C-ZC44-ZC45-0.15</text>
<text x="298.8" y="221">Cable, 6 Pin Axia sensor to 8 pin M8, 0.15m</text>
<text x="326.5" y="231.5">1031 Goodworth Drive, Apex, NC 27539, USA</text>
<text x="326.5" y="235.8">Tel: +1.919.772.0115</text>
<text x="366.9" y="235.8">www.ati-ia.com</text>
<text x="12" y="243">Notes:</text>
<text x="326.5" y="240">Fax: +1.919.772.8259</text>
<text x="366.8" y="240">ISO 9001 Registered Company</text>
<text x="12" y="247.2">1. Material: Aluminum</text>
<text x="12" y="251.4">2. Do not touch internal electronics or instrumentation. This could damage</text>
<text x="16.9" y="255.5">transducer and will void the warranty.</text>
<text x="309.7" y="257.7">Axia80 F/T Sensor with URe Robot Kit</text>
<text x="12" y="259.7">3. See Sheet 4 for pinout and cable lengths.</text>
<text x="12" y="263.9">4. Item not shown for clarity.</text>
<text x="311.8" y="273.2">1:1</text>
<text x="325.9" y="273.2">B</text>
<text x="334.8" y="273.2">9230-05-1546</text>
<text x="417.6" y="273.2">05</text>
</g>
<g font-size="3.5">
<text x="264.7" y="253.1">P.Fusco 09/24/18</text>
<text x="264.7" y="259.6">R.Dupree 10/12/18</text>
<text x="264.7" y="272.4">180627-1</text>
</g>
<g font-size="3.4">
<text x="294.3" y="272.4">2</text>
<text x="301.7" y="272.4">4</text>
</g>
<g font-size="3">
<text x="208.8" y="226.9">NOTES: UNLESS OTHERWISE</text>
<text x="208.8" y="230.2">SPECIFIED.</text>
<text x="208.8" y="236.7">DO NOT SCALE DRAWING.</text>
<text x="208.8" y="240">ALL DIMENSIONS ARE IN</text>
<text x="208.8" y="243.3">MILLIMETERS.</text>
</g>
<g font-size="2.4">
<text x="326.5" y="245">PROPERTY OF ATI INDUSTRIAL AUTOMATION, INC. NOT TO BE REPRODUCED IN ANY</text>
<text x="308.1" y="251.7">TITLE</text>
<text x="329.4" y="247.8">MANNER EXCEPT ON ORDER OR WITH PRIOR WRITTEN AUTHORIZATION OF ATI.</text>
<text x="250.9" y="253.1">DRAWN BY:</text>
<text x="248.7" y="259.6">CHECKED BY:</text>
<text x="311.1" y="267.8">SCALE</text>
<text x="325.3" y="267.8">SIZE</text>
<text x="334.8" y="267.8">DRAWING NUMBER</text>
<text x="415.7" y="267.8">REVISION</text>
<text x="251.3" y="272.4">PROJECT #</text>
<text x="287" y="272.4">SHEET</text>
<text x="297.7" y="272.4">OF</text>
</g>
<text font-size="2" x="223.8" y="272.4">3rd ANGLE PROJECTION</text>
</svg>
